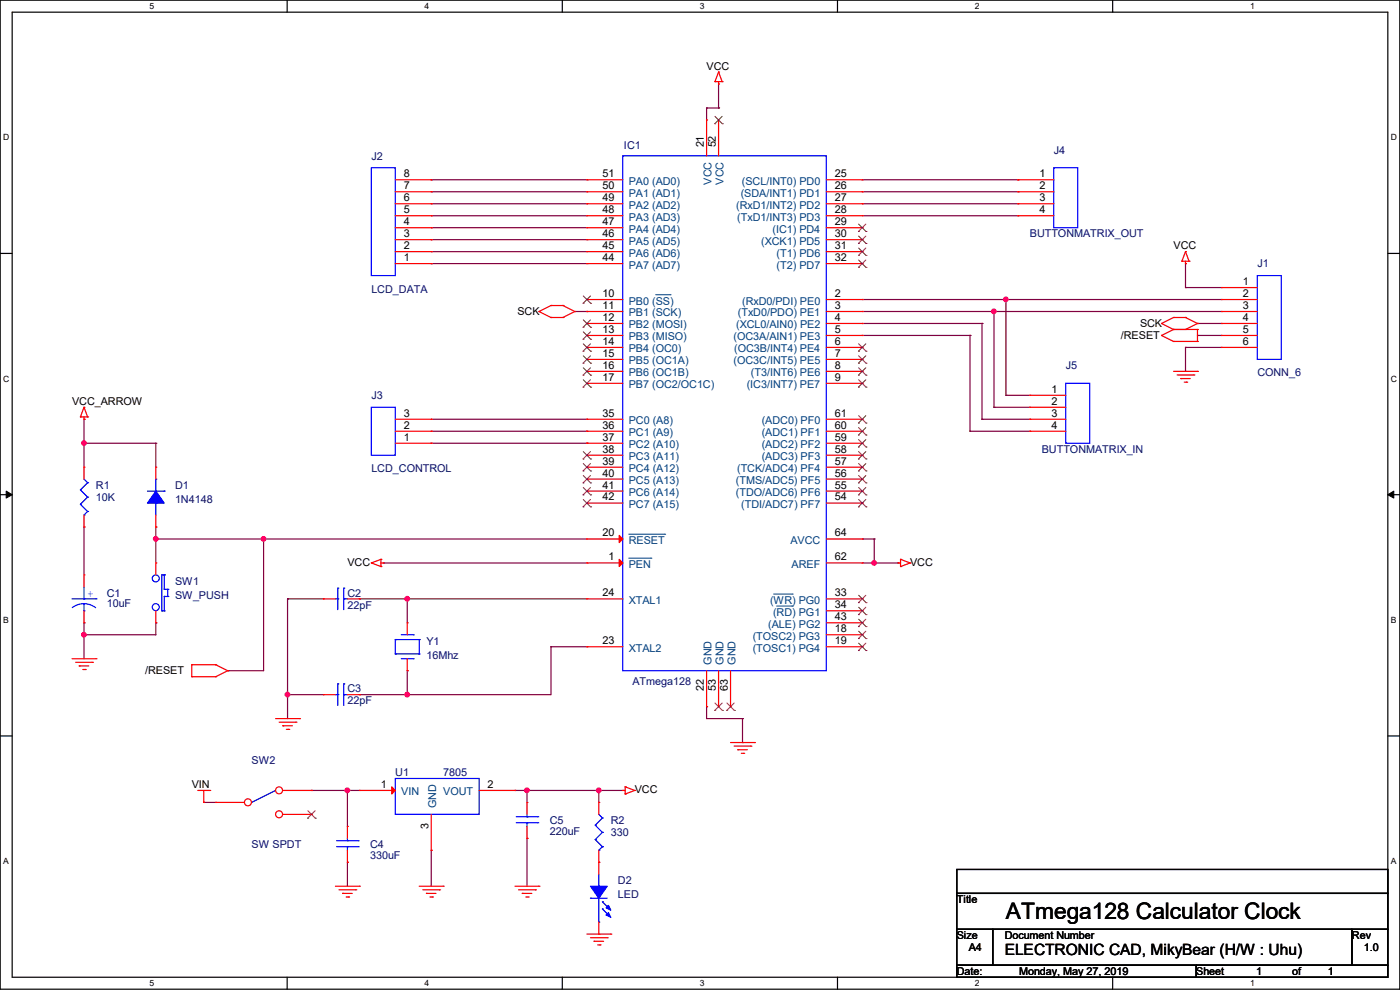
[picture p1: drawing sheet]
<svg xmlns="http://www.w3.org/2000/svg" width="297mm" height="210mm" viewBox="0 0 297 210" stroke-linecap="round" stroke-linejoin="round" font-family="sans-serif">
<path d="M0 0h297v209.8h-297zM2.6 2.6h291.8v204.7h-291.8z" fill="none" stroke="#000" stroke-width=".25"/>
<g fill="#fff">
<path d="M31.7 .3h1v2h-1z"/>
<path d="M31.7 207.6h1v1.9h-1z"/>
</g>
<path d="M60.9 0v2.6M60.9 207.3v2.5" fill="none" stroke="#000" stroke-width=".25"/>
<g fill="#fff">
<path d="M90.1 .3h1v2h-1z"/>
<path d="M90.1 207.6h1v1.9h-1z"/>
</g>
<path d="M119.3 0v2.6M119.3 207.3v2.5" fill="none" stroke="#000" stroke-width=".25"/>
<g fill="#fff">
<path d="M148.5 .3h.9v2h-.9z"/>
<path d="M148.5 207.6h.9v1.9h-.9z"/>
</g>
<path d="M177.7 0v2.6M177.7 207.3v2.5" fill="none" stroke="#000" stroke-width=".25"/>
<g fill="#fff">
<path d="M206.8 .3h1v2h-1z"/>
<path d="M206.8 207.6h1v1.9h-1z"/>
</g>
<path d="M236.1 0v2.6M236.1 207.3v2.5" fill="none" stroke="#000" stroke-width=".25"/>
<g fill="#fff">
<path d="M265.2 .3h1v2h-1z"/>
<path d="M265.2 207.6h1v1.9h-1z"/>
<path d="M.7 28.2h1.2v1.9h-1.2z"/>
<path d="M295.1 28.2h1.2v1.9h-1.2z"/>
<path d="M.7 79.3h1.2v2h-1.2z"/>
<path d="M295.1 79.3h1.2v2h-1.2z"/>
</g>
<path d="M0 53.8h2.6M294.4 53.8h2.6" fill="none" stroke="#000" stroke-width=".25"/>
<g fill="#fff">
<path d="M.7 130.5h1.2v2h-1.2z"/>
<path d="M295.1 130.5h1.1v2h-1.1z"/>
</g>
<path d="M0 104.9h2.6M294.4 104.9h2.6" fill="none" stroke="#000" stroke-width=".25"/>
<path d="M1.3 104.2l1.3 .7-1.3 .8zM294.4 104.9l1.3-.7v1.5z" fill="#000" stroke="#000" stroke-width=".21"/>
<g fill="#fff">
<path d="M.7 181.7h1.2v2h-1.2z"/>
<path d="M295.1 181.7h1.1v2h-1.1z"/>
</g>
<path d="M0 156.1h2.6M294.4 156.1h2.6M203 184.4h91.4v5.1h-91.4zM203 189.5h91.4v7.6h-91.4zM203 197.1h7.6v7.7h-7.6zM210.6 197.1h76.2v7.7h-76.2zM286.8 197.1h7.6v7.7h-7.6zM203 204.8h50.8v2.5h-50.8zM253.8 204.8h40.6v2.5h-40.6z" fill="none" stroke="#000" stroke-width=".25"/>
<g fill="none" stroke="#800040" stroke-width=".25">
<path d="M152.4 17.8v5.1M91.5 38.1h.1M91.5 38.1h33M149.9 22.9h.1M149.9 22.9v2.5M149.9 22.9h2.5M152.4 22.9h.1M182.9 38.1h33M215.9 38.1h.1M91.5 55.9h.1M91.5 53.4h.1M91.5 50.8h.1"/>
<path d="M91.5 48.3h.1M91.5 45.8h.1M91.5 43.2h.1M91.5 40.7h.1M91.5 55.9h33M91.5 53.4h33M91.5 50.8h33M91.5 48.3h33M91.5 45.8h33M91.5 43.2h33M91.5 40.7h33M182.9 45.8h33"/>
<path d="M182.9 43.2h33M182.9 40.7h33M215.9 40.7h.1M215.9 43.2h.1M215.9 45.8h.1M251.5 55.9h.1M251.5 55.9v5.1M122 66.1h2.5M124.5 66.1h.1M182.9 63.5h76.2M182.9 68.6h25.4M182.9 71.2h22.9"/>
<path d="M182.9 66.1h76.2M205.8 71.2h.1M205.8 71.2v20.3M208.3 68.6h.1M208.3 68.6v20.3M210.9 66.1h.1M210.9 66.1v20.3M213.4 63.5h.1M213.4 63.5v20.4M251.5 61h.1M251.5 73.7h.1M251.5 78.8h.1"/>
<path d="M251.5 61h7.6M251.5 73.7v5.1M251.5 73.7h7.6M254 68.6h.1M254 71.2h.1M254 68.6h5.1M254 71.2h5.1M17.8 94h.1M17.8 88.9h.1M17.8 94h15.3M17.8 88.9v10.2M33.1 94h.1"/>
<path d="M33.1 94v5.1M91.5 94h33M91.5 91.5h33M91.5 88.9h33M124.5 94h.1M124.5 91.5h.1M124.5 88.9h.1M205.8 91.5h.1M205.8 91.5h12.7M208.3 88.9h.1M208.3 88.9h10.2M210.9 86.4h.1"/>
<path d="M210.9 86.4h7.6M213.4 83.9h.1M213.4 83.9h5.1M17.8 111.8h.1M17.8 111.8v10.2M33.1 111.8h.1M33.1 114.3h.1M33.1 111.8v7.6M33.1 114.3h91.4M55.9 114.3h.1M55.9 114.3v28h-7.6M81.3 119.4h.1"/>
<path d="M81.3 119.4h43.2M182.9 114.3h.1M182.9 114.3h2.6M182.9 119.4h7.6M185.5 119.4h.1M185.5 114.3h.1M185.5 114.3v5.1M190.5 119.4h.1M17.8 134.7h.1M17.8 132.1h.1M17.8 132.1v7.6M33.1 132.1h.1"/>
<path d="M33.1 132.1v2.6h-15.3M61 127h.1M61 127h7.6M61 127v25.4M76.2 127h.1M76.2 127h48.3M86.4 127h.1M86.4 127v5.1M116.9 137.2h.1M116.9 137.2v10.2h-40.7M116.9 137.2h7.6M124.5 137.2h.1"/>
<path d="M48.3 142.3h.1M61 147.4h.1M61 147.4h7.6M76.2 147.4h.1M86.4 142.3h.1M86.4 147.4h.1M86.4 142.3v5.1M149.9 149.9h.1M149.9 149.9v2.5h7.6M157.5 152.4h.1M157.5 157.5h.1M157.5 152.4v5.1"/>
<path d="M43.2 170.2h.1M43.2 170.2h2.6M66.1 167.7h.1M66.1 167.7h10.1M73.7 167.7h.1M73.7 167.7v7.6M109.3 167.7h.1M109.3 167.7h22.8M111.8 167.7h.1M111.8 177.8h.1M111.8 167.7v2.5M111.8 177.8v10.2"/>
<path d="M127 167.7h.1M127 167.7v2.5M73.7 182.9h.1M73.7 182.9v5.1M91.5 180.4h.1M91.5 180.4v7.6"/>
</g>
<g fill="#f0f" stroke="#f0f" stroke-width=".25">
<circle cx="17.8" cy="134.6" r=".49"/>
<circle cx="33" cy="114.3" r=".49"/>
<circle cx="17.8" cy="94" r=".49"/>
<circle cx="55.9" cy="114.3" r=".49"/>
<circle cx="86.4" cy="127" r=".49"/>
<circle cx="86.4" cy="147.3" r=".49"/>
<circle cx="61" cy="147.3" r=".49"/>
<circle cx="73.7" cy="167.7" r=".49"/>
<circle cx="127" cy="167.7" r=".49"/>
<circle cx="111.8" cy="167.7" r=".49"/>
<circle cx="210.8" cy="66.1" r=".49"/>
<circle cx="213.4" cy="63.5" r=".49"/>
<circle cx="185.4" cy="119.4" r=".49"/>
</g>
<g fill="none" stroke="#f00" stroke-width=".25">
<path d="M151.7 17.3h.1M151.7 17.3h1.5M152.4 17.8h.1M152.4 15.3h.1M152.4 17.3v.5M152.4 15.3l-.7 2M152.4 15.3l.8 2M153.2 17.3h.1M83.9 38.1h7.6M91.5 38.1h.1M124.5 38.1h.1M124.5 38.1h7.6"/>
<path d="M149.9 25.4h.1M149.9 25.4v7.7M152.4 25.4h.1M152.4 25.4v7.7M175.3 38.1h7.6M182.9 38.1h.1M215.9 38.1h.1M215.9 38.1h7.7M83.9 55.9h7.6M83.9 53.4h7.6M83.9 50.8h7.6M83.9 48.3h7.6"/>
<path d="M83.9 45.8h7.6M83.9 43.2h7.6M83.9 40.7h7.6M91.5 55.9h.1M91.5 53.4h.1M91.5 50.8h.1M91.5 48.3h.1M91.5 45.8h.1M91.5 43.2h.1M91.5 40.7h.1M124.5 55.9h.1M124.5 53.4h.1"/>
<path d="M124.5 50.8h.1M124.5 48.3h.1M124.5 45.8h.1M124.5 43.2h.1M124.5 40.7h.1M124.5 55.9h7.6M124.5 53.4h7.6M124.5 50.8h7.6M124.5 48.3h7.6M124.5 45.8h7.6M124.5 43.2h7.6M124.5 40.7h7.6"/>
<path d="M175.3 55.9h7.6M175.3 53.4h7.6M175.3 50.8h7.6M175.3 48.3h7.6M175.3 45.8h7.6M175.3 43.2h7.6M175.3 40.7h7.6M182.9 40.7h.1M182.9 43.2h.1M182.9 45.8h.1M182.9 48.3h.1M182.9 50.8h.1"/>
<path d="M182.9 53.4h.1M182.9 55.9h.1M215.9 40.7h.1M215.9 43.2h.1M215.9 45.8h.1M215.9 45.8h7.7M215.9 43.2h7.7M215.9 40.7h7.7M250.7 55.4h.1M250.7 55.4h1.6M251.5 55.9h.1M251.5 53.4h.1"/>
<path d="M251.5 55.4v.5M251.5 53.4l-.8 2M251.5 53.4l.8 2M252.3 55.4h.1M114.3 66.1h.1M114.3 66.1l2.6 1.3M116.9 64.8h.1M116.9 67.4h.1M116.9 67.4h2.5M116.9 64.8l-2.6 1.3M116.9 64.8h2.5M119.4 64.8h.1"/>
<path d="M119.4 67.4h.1M119.4 64.8l2.6 1.3M122 66.1h.1M122 66.1l-2.6 1.3M124.5 63.5h.1M124.5 66.1h.1M124.5 68.6h.1M124.5 71.2h.1M124.5 73.7h.1M124.5 76.2h.1M124.5 78.8h.1M124.5 78.8h7.6"/>
<path d="M124.5 63.5h7.6M124.5 66.1h7.6M124.5 68.6h7.6M124.5 71.2h7.6M124.5 73.7h7.6M124.5 76.2h7.6M175.3 78.8h7.6M175.3 63.5h7.6M175.3 66.1h7.6M175.3 68.6h7.6M175.3 71.2h7.6M175.3 73.7h7.6"/>
<path d="M175.3 76.2h7.6M182.9 63.5h.1M182.9 66.1h.1M182.9 68.6h.1M182.9 71.2h.1M182.9 73.7h.1M182.9 76.2h.1M182.9 78.8h.1M246.4 68.6h.1M246.4 71.2h.1M246.4 68.6l2.6 1.3M246.4 71.2l2.6 1.2"/>
<path d="M249 67.4h.1M249 69.9h.1M249 72.4h.1M249 67.4l-2.6 1.2M249 67.4h2.5M249 69.9h5M249 69.9l-2.6 1.3M249 72.4h5M249 78.8h5M249.7 79.5h3.6M251.5 67.4h.1M251.5 69.9h.1"/>
<path d="M251.5 67.4l2.5 1.2M253.3 79.5h.1M254 68.6h.1M254 72.4h.1M254 69.9h.1M254 78.8h.1M254 68.6l-2.5 1.3M254 69.9v2.5M259.1 61h.1M259.1 63.5h.1M259.1 66.1h.1M259.1 68.6h.1"/>
<path d="M259.1 71.2h.1M259.1 73.7h.1M259.1 61h7.6M259.1 63.5h7.6M259.1 66.1h7.6M259.1 68.6h7.6M259.1 71.2h7.6M259.1 73.7h7.6M17.1 88.4h.1M17.1 88.4h1.5M17.8 88.9h.1M17.8 86.4h.1"/>
<path d="M17.8 99.1h.1M17.8 88.4v.5M17.8 99.1v2.5M17.8 86.4l-.7 2M17.8 86.4l.8 2M18.6 88.4h.1M33.1 99.1h.1M33.1 99.1v2.5M83.9 88.9h7.6M83.9 91.5h7.6M83.9 94h7.6M91.5 94h.1"/>
<path d="M91.5 91.5h.1M91.5 88.9h.1M124.5 81.3h.1M124.5 88.9h.1M124.5 91.5h.1M124.5 94h.1M124.5 96.6h.1M124.5 99.1h.1M124.5 88.9h7.6M124.5 91.5h7.6M124.5 94h7.6M124.5 81.3h7.6"/>
<path d="M124.5 96.6h7.6M124.5 99.1h7.6M175.3 88.9h7.6M175.3 91.5h7.6M175.3 94h7.6M175.3 81.3h7.6M175.3 96.6h7.6M175.3 99.1h7.6M182.9 81.3h.1M182.9 99.1h.1M182.9 96.6h.1M182.9 94h.1"/>
<path d="M182.9 91.5h.1M182.9 88.9h.1M218.5 83.9h.1M218.5 86.4h.1M218.5 88.9h.1M218.5 91.5h.1M218.5 83.9h7.6M218.5 86.4h7.6M218.5 88.9h7.6M218.5 91.5h7.6M250.5 80.3h.1M250.5 80.3h2"/>
<path d="M251.2 81.1h.6M251.8 81.1h.1M17.8 111.8h.1M17.8 109.3v2.5M33.1 111.8h.1M33.1 109.3v2.5M78.8 119.4h.1M78.8 119.4l2 .8M80.8 118.7h.1M80.8 118.7v1.5M80.8 119.4h.5M80.8 118.7l-2 .7"/>
<path d="M81.3 119.4h.1M124.5 101.6h.1M124.5 104.2h.1M124.5 106.7h.1M124.5 114.3h.1M124.5 119.4h.1M124.5 119.4h7.6M124.5 101.6h7.6M124.5 104.2h7.6M124.5 106.7h7.6M124.5 114.3h7.6M175.3 119.4h7.6"/>
<path d="M175.3 101.6h7.6M175.3 104.2h7.6M175.3 106.7h7.6M175.3 114.3h7.6M182.9 106.7h.1M182.9 104.2h.1M182.9 101.6h.1M182.9 114.3h.1M182.9 119.4h.1M190.5 119.4h.1M190.5 119.4h.6M191.1 118.7h.1"/>
<path d="M191.1 118.7v1.5M191.1 118.7l2 .7M193.1 119.4h.1M193.1 119.4l-2 .8M15.3 139.7h5.1M17.8 122h.1M17.8 132.1h.1M17.8 122v2.5M17.8 129.6v2.5M20.4 139.7h.1M80.8 120.2h.1M86.4 132.1h.1"/>
<path d="M86.4 132.1v2.6M86.4 139.7v2.6M124.5 127h.1M124.5 137.2h.1M124.5 127h7.6M124.5 137.2h7.6M175.3 127h7.6M175.3 129.6h7.6M175.3 132.1h7.6M175.3 134.7h7.6M175.3 137.2h7.6M182.9 127h.1"/>
<path d="M182.9 129.6h.1M182.9 132.1h.1M182.9 134.7h.1M182.9 137.2h.1M191.1 120.2h.1M16 140.5h3.6M16.8 141.3h.1M16.8 141.3h2M17.6 142h.5M18.1 142h.1M19.6 140.5h.1M40.7 143.6h.1"/>
<path d="M40.7 141h.1M40.7 141h5.1M40.7 143.6h5.1M40.7 141v2.6M45.8 141h.1M45.8 143.6h.1M45.8 141l2.5 1.3M48.3 142.3h.1M48.3 142.3l-2.5 1.3M58.5 152.4h5M59.2 153.2h3.6M60 154h.1"/>
<path d="M60 154h2M60.7 154.7h.6M61.3 154.7h.1M62.8 153.2h.1M63.5 152.4h.1M68.6 147.4h.1M68.6 147.4h2.6M73.7 147.4h2.5M76.2 147.4h.1M86.4 142.3h.1M149.9 149.9h.1M149.9 142.3v7.6"/>
<path d="M152.4 149.9h.1M152.4 142.3v7.6M155 149.9h.1M155 157.5h5.1M155 142.3v7.6M155.7 158.3h3.6M156.5 159h.1M156.5 159h2M157.3 159.8h.5M157.8 159.8h.1M159.3 158.3h.1M160.1 157.5h.1"/>
<path d="M42 167.7h2.5M43.2 170.2h.1M43.2 167.7v2.5M44.5 167.7h.1M76.2 167.7h.1M76.2 167.7h7.7M91.5 172.8v7.6M101.6 167.7h7.7M109.3 167.7h.1M127 170.2h.1M127 170.2v2.6M132.1 167.7h.1"/>
<path d="M132.1 167.7h.5M132.6 166.9h.1M132.6 168.4h.1M132.6 166.9v1.5M132.6 166.9l2.1 .8M134.7 167.7h.1M134.7 167.7l-2.1 .7M71.2 188h5M71.9 188.8h3.6M72.7 189.5h.1M72.7 189.5h2M73.4 190.3h.6"/>
<path d="M74 190.3h.1M75.5 188.8h.1M76.2 188h.1M88.9 188h5.1M89.7 188.8h3.6M90.5 189.5h.1M90.5 189.5h2M91.2 190.3h.5M91.5 180.4h.1M91.7 190.3h.1M93.3 188.8h.1M94 188h.1"/>
<path d="M109.3 188h5M110 188.8h3.6M110.8 189.5h.1M110.8 189.5h2M111.5 190.3h.6M112.1 190.3h.1M113.6 188.8h.1M114.3 188h.1M124.5 198.2h5.1M125.3 198.9h3.5M126 199.7h.1M126 199.7h2.1"/>
<path d="M127 182.9h.1M127 198.2h.1M127 180.4v5.1M127 195.6v2.6M128.8 198.9h.1M129.6 198.2h.1M126.8 200.4h.5M127.3 200.4h.1"/>
</g>
<g fill="none" stroke="#00f" stroke-width=".25">
<path d="M78.8 35.6h5.1v22.9h-5.1zM132.1 33.1h43.2v109.2h-43.2zM223.6 35.6h5v12.7h-5zM266.7 58.5h5.1v17.7h-5.1zM78.8 86.4h5.1v10.2h-5.1zM226.1 81.3h5.1v12.7h-5.1zM17.1 103.9h.1M17.1 107h.1M17.1 103.9l1.5 1.6M17.1 107l1.5 1.5M17.8 109.3h.1M17.8 101.6l.8 .8"/>
<path d="M18.6 102.4h.1M18.6 105.5h.1M18.6 108.5h.1M18.6 102.4l-1.5 1.5M18.6 105.5l-1.5 1.5M18.6 108.5l-.8 .8M31.3 104.2h3.5M33.1 106.7h.1M33.1 101.6h.1M33.1 101.6v2.6M33.1 106.7v2.6M34.8 104.2h.1"/>
<path d="M15.3 127h5.1M17.8 129.6h.1M17.8 127h.1M17.8 128.1l1.6 .3 .9 .5M17.8 128.1l-1 .1-1.5 .7M17.8 124.5v2.5M17.8 128.1v1.5M20.4 127h.1M83.9 135.7h.1M83.9 138.7h.1M83.9 138.7h5M83.9 135.7h5"/>
<path d="M83.9 135.7v3M85.1 139.7h2.6M85.1 134.7h2.6M87.7 139.7h.1M87.7 134.7h.1M88.9 138.7h.1M88.9 135.7h.1M88.9 135.7v3M71.2 147.4h.5M71.7 147.4h.1M71.7 145.1h.1M71.7 145.1v4.5"/>
<path d="M72.9 145.1h.1M72.9 147.4h.1M72.9 147.4h.8M72.9 145.1v4.5M58.5 167.7h.1M58.5 167.7l-5.1 2.5M83.9 165.1h17.7v7.7h-17.7zM126.3 175h.1M126.3 178.1h.1M126.3 175l1.5 1.6M126.3 178.1l1.5 1.5M127 172.8l.8 .7"/>
<path d="M127.8 173.5h.1M127.8 176.6h.1M127.8 179.6h.1M127.8 173.5l-1.5 1.5M127.8 176.6l-1.5 1.5M127.8 179.6l-.8 .8M125.3 190.5h.1M125.3 190.5h3.5M127 180.4h.1M127 188h.1M127 195.6h.1M127 185.5v2.5"/>
<path d="M127 190.5v5.1M127.8 191.3h.1M127.8 192.8h.1M127.8 191.3l1.5 1.5M127.8 192.8l1.5 1.6"/>
</g>
<g fill="#f00" stroke="#f00" stroke-width=".25">
<path d="M83.1 166.9l.8 .8-.8 .7z"/>
<path d="M131.4 113.6l.7 .7-.7 .8z"/>
<path d="M131.4 118.7l.7 .7-.7 .8z"/>
</g>
<g fill="#00f" stroke="#00f" stroke-width=".25">
<path d="M33.1 104.2l1.7 2.5h-3.5z" fill-rule="evenodd"/>
<path d="M125.3 188h3.5l-1.8 2.5z" fill-rule="evenodd"/>
<path d="M129.1 193.6l.5 1-1-.5z" fill-rule="evenodd"/>
<path d="M129.1 192.1l.5 1-1-.5z" fill-rule="evenodd"/>
</g>
<g fill="none" stroke="#804000" stroke-width=".21">
<path d="M151.6 26.2h.1M151.7 24.7l1.5 1.5M153.2 24.7l-1.6 1.5M153.2 26.2h.1M182.1 49.1h.1M182.1 51.6h.1M182.1 54.2h.1M182.1 56.7h.1M182.2 47.5l1.5 1.6M182.2 50.1l1.5 1.5M182.2 52.6l1.5 1.6M182.2 55.2l1.5 1.5"/>
<path d="M183.7 47.5l-1.6 1.6M183.7 50.1l-1.6 1.5M183.7 52.6l-1.6 1.6M183.7 55.2l-1.6 1.5M183.7 49.1h.1M183.7 51.6h.1M183.7 54.2h.1M183.7 56.7h.1M123.7 64.3h.1M123.7 69.4h.1M123.7 72h.1M123.7 74.5h.1"/>
<path d="M123.7 77h.1M123.7 79.6h.1M123.7 62.8l1.6 1.5M123.7 67.9l1.6 1.5M123.7 70.4l1.6 1.6M123.7 72.9l1.6 1.6M123.7 75.5l1.6 1.5M123.7 78l1.6 1.6M125.3 62.8l-1.6 1.5M125.3 67.9l-1.6 1.5M125.3 70.4l-1.6 1.6M125.3 72.9l-1.6 1.6"/>
<path d="M125.3 75.5l-1.6 1.5M125.3 78l-1.6 1.6M125.3 64.3h.1M125.3 69.4h.1M125.3 72h.1M125.3 74.5h.1M125.3 77h.1M125.3 79.6h.1M182.1 74.5h.1M182.1 77h.1M182.1 79.6h.1M182.2 72.9l1.5 1.6"/>
<path d="M182.2 75.5l1.5 1.5M182.2 78l1.5 1.6M183.7 72.9l-1.6 1.6M183.7 75.5l-1.6 1.5M183.7 78l-1.6 1.6M183.7 74.5h.1M183.7 77h.1M183.7 79.6h.1M123.7 82.1h.1M123.7 97.4h.1M123.7 99.9h.1M123.7 80.6l1.6 1.5"/>
<path d="M123.7 95.8l1.6 1.6M123.7 98.3l1.6 1.6M125.3 80.6l-1.6 1.5M125.3 95.8l-1.6 1.6M125.3 98.3l-1.6 1.6M125.3 82.1h.1M125.3 97.4h.1M125.3 99.9h.1M182.1 82.1h.1M182.1 99.9h.1M182.1 97.4h.1M182.1 94.8h.1"/>
<path d="M182.1 92.3h.1M182.1 89.7h.1M182.2 80.6l1.5 1.5M182.2 98.3l1.5 1.6M182.2 95.8l1.5 1.6M182.2 93.3l1.5 1.5M182.2 90.7l1.5 1.6M182.2 88.2l1.5 1.5M183.7 80.6l-1.6 1.5M183.7 98.3l-1.6 1.6M183.7 95.8l-1.6 1.6M183.7 93.3l-1.6 1.5"/>
<path d="M183.7 90.7l-1.6 1.6M183.7 88.2l-1.6 1.5M183.7 82.1h.1M183.7 99.9h.1M183.7 97.4h.1M183.7 94.8h.1M183.7 92.3h.1M183.7 89.7h.1M123.7 102.4h.1M123.7 105h.1M123.7 107.5h.1M123.7 100.9l1.6 1.5"/>
<path d="M123.7 103.4l1.6 1.6M123.7 106l1.6 1.5M125.3 100.9l-1.6 1.5M125.3 103.4l-1.6 1.6M125.3 106l-1.6 1.5M125.3 102.4h.1M125.3 105h.1M125.3 107.5h.1M182.1 107.5h.1M182.1 105h.1M182.1 102.4h.1M182.2 106l1.5 1.5"/>
<path d="M182.2 103.4l1.5 1.6M182.2 100.9l1.5 1.5M183.7 106l-1.6 1.5M183.7 103.4l-1.6 1.6M183.7 100.9l-1.6 1.5M183.7 107.5h.1M183.7 105h.1M183.7 102.4h.1M182.1 127.8h.1M182.1 130.4h.1M182.1 132.9h.1M182.1 135.5h.1"/>
<path d="M182.1 138h.1M182.2 126.3l1.5 1.5M182.2 128.8l1.5 1.6M182.2 131.4l1.5 1.5M182.2 133.9l1.5 1.6M182.2 136.4l1.5 1.6M183.7 126.3l-1.6 1.5M183.7 128.8l-1.6 1.6M183.7 131.4l-1.6 1.5M183.7 133.9l-1.6 1.6M183.7 136.4l-1.6 1.6M183.7 127.8h.1"/>
<path d="M183.7 130.4h.1M183.7 132.9h.1M183.7 135.5h.1M183.7 138h.1M151.6 150.7h.1M151.7 149.1l1.5 1.6M153.2 149.1l-1.6 1.6M153.2 150.7h.1M154.2 150.7h.1M154.2 149.1l1.6 1.6M155.7 149.1l-1.5 1.6M155.8 150.7h.1"/>
</g>
<path d="M139.1 62.5h3.1M142.2 62.5h.1M133.4 113.3h7.6M133.4 118.4h4.7M138.1 118.4h.1M141 113.3h.1M164.1 126h4M164.8 128.6h3.3M168.1 126h.1M168.1 128.6h.1" fill="none" stroke="#004080" stroke-width=".21"/>
<circle cx="52.6" cy="170.2" r=".74" fill="#fff" stroke="#f00" stroke-width=".25"/>
<path d="M45.8 170.2h.1M45.8 170.2h6.1" fill="none" stroke="#f00" stroke-width=".25"/>
<circle cx="59.2" cy="167.7" r=".74" fill="#fff" stroke="#f00" stroke-width=".25"/>
<path d="M60 167.7h6.1M66.1 167.7h.1" fill="none" stroke="#f00" stroke-width=".25"/>
<circle cx="59.2" cy="172.7" r=".74" fill="#fff" stroke="#f00" stroke-width=".25"/>
<g fill="none" stroke="#f00" stroke-width=".25">
<path d="M33.1 119.4h.1M33.1 119.4v2.6M33.1 132.1h.1M33.1 129.6v2.5M68.6 127h.1M68.6 127h2.6M73.7 127h2.5M76.2 127h.1M60 172.8h6.1M66.1 172.8h.1M73.7 175.3h.1M73.7 175.3v2.5"/>
<path d="M111.8 170.2h.1M111.8 177.8h.1M111.8 170.2v2.6M111.8 175.3v2.5M73.7 182.9h.1M73.7 180.4v2.5"/>
</g>
<path d="M65.3 173.6h.1M65.3 172l1.6 1.6M66.8 172l-1.5 1.6M66.9 173.6h.1" fill="none" stroke="#804000" stroke-width=".21"/>
<g fill="none" stroke="#00f" stroke-width=".25">
<path d="M34.3 129.6h.1M34.3 129.6h.5M34.8 129.6h.1M34.8 126.5h.1M34.8 125h.1M34.8 122h.1M34.8 122h-.5v7.6M34.8 122v3M34.8 126.5v3.1M34.8 126.5h.8M34.8 125h.8M35.6 126.5h.1"/>
<path d="M35.6 125h.1M35.6 125v1.5M71.2 127h.5M71.7 127h.1M71.7 124.8h.1M71.7 124.8v4.5M72.9 124.8h.1M72.9 127h.1M72.9 127h.8M72.9 124.8v4.5M71.4 179.6h4.6M71.4 178.4h4.6"/>
<path d="M73.7 178.4h.1M73.7 179.6h.1M73.7 177.8v.6M73.7 179.6v.8M76 179.6h.1M76 178.4h.1M109.5 174.5h4.6M109.5 173.3h4.6M111.8 173.3h.1M111.8 174.5h.1M111.8 172.8v.5M111.8 174.5v.8"/>
<path d="M114.1 174.5h.1M114.1 173.3h.1"/>
<circle cx="33" cy="128.8" r=".74"/>
<circle cx="33" cy="122.7" r=".74"/>
</g>
<g fill="#f0f" stroke="#f0f" stroke-width=".25">
<circle cx="17.8" cy="134.6" r=".49"/>
<circle cx="33" cy="114.3" r=".49"/>
<circle cx="17.8" cy="94" r=".49"/>
<circle cx="55.9" cy="114.3" r=".49"/>
<circle cx="86.4" cy="127" r=".49"/>
<circle cx="86.4" cy="147.3" r=".49"/>
<circle cx="61" cy="147.3" r=".49"/>
<circle cx="73.7" cy="167.7" r=".49"/>
<circle cx="127" cy="167.7" r=".49"/>
<circle cx="111.8" cy="167.7" r=".49"/>
<circle cx="210.8" cy="66.1" r=".49"/>
<circle cx="213.4" cy="63.5" r=".49"/>
<circle cx="185.4" cy="119.4" r=".49"/>
</g>
<text font-size="4.8" x="213.4" y="194.9">ATmega128 Calculator Clock</text>
<text font-size="3.3" x="213.1" y="202.6">ELECTRONIC CAD, MikyBear (H/W : Uhu)</text>
<g font-size="2.3">
<text x="149.9" y="14.8">VCC</text>
<text x="149.4" y="31.3" transform="rotate(-90 149.4 31.3)">21</text>
<text x="151.9" y="31.3" transform="rotate(-90 151.9 31.3)">52</text>
<text x="85.6" y="40.1">7</text>
<text x="85.6" y="37.6">8</text>
<text x="127.8" y="40.1">50</text>
<text x="127.8" y="37.6">51</text>
<text x="177.1" y="37.6">25</text>
<text x="177.1" y="40.1">26</text>
<text x="220.5" y="37.6">1</text>
<text x="220.5" y="40.1">2</text>
<text x="85.6" y="47.8">4</text>
<text x="85.6" y="45.2">5</text>
<text x="85.6" y="42.7">6</text>
<text x="127.8" y="47.8">47</text>
<text x="127.8" y="45.2">48</text>
<text x="127.8" y="42.7">49</text>
<text x="177.1" y="42.7">27</text>
<text x="177.1" y="45.2">28</text>
<text x="177.1" y="47.8">29</text>
<text x="220.5" y="42.7">3</text>
<text x="220.5" y="45.2">4</text>
<text x="85.6" y="52.8">2</text>
<text x="85.6" y="50.3">3</text>
<text x="127.8" y="52.8">45</text>
<text x="127.8" y="50.3">46</text>
<text x="177.1" y="50.3">30</text>
<text x="177.1" y="52.8">31</text>
<text x="249" y="52.9">VCC</text>
<text x="85.6" y="55.4">1</text>
<text x="127.8" y="55.4">44</text>
<text x="177.1" y="55.4">32</text>
<text x="127.8" y="63">10</text>
<text x="127.8" y="65.5">11</text>
<text x="177.1" y="63">2</text>
<text x="177.1" y="65.5">3</text>
<text x="263.7" y="60.5">1</text>
<text x="263.7" y="63">2</text>
<text x="263.7" y="65.5">3</text>
<text x="109.8" y="66.9">SCK</text>
<text x="127.8" y="68.1">12</text>
<text x="127.8" y="70.6">13</text>
<text x="177.1" y="68.1">4</text>
<text x="177.1" y="70.6">5</text>
<text x="237.8" y="72">/RESET</text>
<text x="241.9" y="69.4">SCK</text>
<text x="263.7" y="68.1">4</text>
<text x="263.7" y="70.6">5</text>
<text x="127.8" y="73.2">14</text>
<text x="127.8" y="75.7">15</text>
<text x="177.1" y="73.2">6</text>
<text x="177.1" y="75.7">7</text>
<text x="263.7" y="73.2">6</text>
<text x="127.8" y="78.2">16</text>
<text x="127.8" y="80.8">17</text>
<text x="177.1" y="78.2">8</text>
<text x="177.1" y="80.8">9</text>
<text x="223.1" y="83.3">1</text>
<text x="15.3" y="85.9">VCC_ARROW</text>
<text x="85.6" y="88.4">3</text>
<text x="127.8" y="88.4">35</text>
<text x="177.1" y="88.4">61</text>
<text x="223.1" y="85.9">2</text>
<text x="223.1" y="88.4">3</text>
<text x="85.6" y="93.5">1</text>
<text x="85.6" y="90.9">2</text>
<text x="127.8" y="90.9">36</text>
<text x="127.8" y="93.5">37</text>
<text x="177.1" y="93.5">59</text>
<text x="177.1" y="90.9">60</text>
<text x="223.1" y="90.9">4</text>
<text x="127.8" y="96">38</text>
<text x="127.8" y="98.6">39</text>
<text x="127.8" y="101.1">40</text>
<text x="177.1" y="101.1">56</text>
<text x="177.1" y="98.6">57</text>
<text x="177.1" y="96">58</text>
<text x="127.8" y="103.6">41</text>
<text x="127.8" y="106.2">42</text>
<text x="177.1" y="106.2">54</text>
<text x="177.1" y="103.6">55</text>
<text x="127.8" y="113.8">20</text>
<text x="177.1" y="113.8">64</text>
<text x="73.7" y="120">VCC</text>
<text x="129.1" y="118.9">1</text>
<text x="177.1" y="118.9">62</text>
<text x="193.1" y="120">VCC</text>
<text x="127.8" y="126.5">24</text>
<text x="177.1" y="126.5">33</text>
<text x="177.1" y="129">34</text>
<text x="177.1" y="131.6">43</text>
<text x="127.8" y="136.7">23</text>
<text x="177.1" y="134.1">18</text>
<text x="177.1" y="136.7">19</text>
<text x="30.8" y="143.1">/RESET</text>
<text x="149.4" y="146.6" transform="rotate(-90 149.4 146.6)">22</text>
<text x="151.9" y="146.6" transform="rotate(-90 151.9 146.6)">53</text>
<text x="154.4" y="146.6" transform="rotate(-90 154.4 146.6)">63</text>
<text x="40.7" y="167.2">VIN</text>
<text x="80.8" y="167.1">1</text>
<text x="103.4" y="167.1">2</text>
<text x="134.7" y="168.2">VCC</text>
<text x="90.9" y="175.8" transform="rotate(-90 90.9 175.8)">3</text>
<text x="203" y="191.6">Title</text>
<text x="203" y="199.2">Size</text>
<text x="205.5" y="201.8">A4</text>
<text x="213.1" y="199.2">Document Number</text>
<text x="286.8" y="199.2">Rev</text>
<text x="289.4" y="201.8">1.0</text>
<text x="203" y="206.8">Date:</text>
<text x="216.2" y="206.8">Monday, May 27, 2019</text>
<text x="253.8" y="206.8">Sheet</text>
<text x="266.5" y="206.8">1</text>
<text x="274.1" y="206.8">of</text>
<text x="281.7" y="206.8">1</text>
</g>
<g font-size="2.3" fill="#000080">
<text x="78.8" y="33.9">J2</text>
<text x="132.4" y="31.6">IC1</text>
<text x="223.6" y="32.6">J4</text>
<text x="218.5" y="50.4">BUTTONMATRIX_OUT</text>
<text x="266.7" y="56.7">J1</text>
<text x="78.8" y="62.1">LCD_DATA</text>
<text x="226.1" y="78.3">J5</text>
<text x="266.7" y="79.8">CONN_6</text>
<text x="78.8" y="84.7">J3</text>
<text x="78.8" y="100.2">LCD_CONTROL</text>
<text x="221" y="96.1">BUTTONMATRIX_IN</text>
<text x="20.4" y="103.7">R1</text>
<text x="20.4" y="106.3">10K</text>
<text x="37.1" y="103.7">D1</text>
<text x="37.1" y="106.8">1N4148</text>
<text x="37.1" y="124">SW1</text>
<text x="22.6" y="126.6">C1</text>
<text x="22.6" y="128.9">10uF</text>
<text x="37.1" y="127.1">SW_PUSH</text>
<text x="73.7" y="126.6">C2</text>
<text x="73.7" y="129.1">22pF</text>
<text x="90.5" y="136.7">Y1</text>
<text x="90.5" y="139.8">16Mhz</text>
<text x="73.7" y="146.9">C3</text>
<text x="73.7" y="149.4">22pF</text>
<text x="134.2" y="145.4">ATmega128</text>
<text x="53.4" y="162.1">SW2</text>
<text x="83.9" y="164.7">U1</text>
<text x="94" y="164.7">7805</text>
<text x="53.4" y="179.9">SW SPDT</text>
<text x="78.5" y="179.9">C4</text>
<text x="116.6" y="174.8">C5</text>
<text x="116.6" y="177.1">220uF</text>
<text x="129.6" y="174.8">R2</text>
<text x="129.6" y="177.4">330</text>
<text x="78.5" y="182.2">330uF</text>
<text x="131.1" y="187.5">D2</text>
<text x="131.1" y="190.6">LED</text>
</g>
<g font-size="2.3" fill="#004080">
<text x="133.4" y="41.7">PA1 (AD1)</text>
<text x="133.4" y="39.2">PA0 (AD0)</text>
<text x="151" y="39.2" transform="rotate(-90 151 39.2)">VCC</text>
<text x="153.5" y="39.2" transform="rotate(-90 153.5 39.2)">VCC</text>
<text x="157.1" y="41.7">(SDA/INT1) PD1</text>
<text x="157.4" y="39.2">(SCL/INT0) PD0</text>
<text x="133.4" y="46.8">PA3 (AD3)</text>
<text x="133.4" y="44.3">PA2 (AD2)</text>
<text x="156.2" y="44.3">(RxD1/INT2) PD2</text>
<text x="156.4" y="46.8">(TxD1/INT3) PD3</text>
<text x="133.4" y="51.9">PA5 (AD5)</text>
<text x="133.4" y="49.4">PA4 (AD4)</text>
<text x="161.5" y="51.9">(XCK1) PD5</text>
<text x="163.9" y="49.4">(IC1) PD4</text>
<text x="133.4" y="57">PA7 (AD7)</text>
<text x="133.4" y="54.4">PA6 (AD6)</text>
<text x="164.8" y="54.4">(T1) PD6</text>
<text x="164.8" y="57">(T2) PD7</text>
<text x="133.4" y="64.6">PB0 (SS)</text>
<text x="157.4" y="64.6">(RxD0/PDI) PE0</text>
<text x="133.4" y="67.1">PB1 (SCK)</text>
<text x="133.4" y="69.7">PB2 (MOSI)</text>
<text x="156.2" y="69.7">(XCL0/AIN0) PE2</text>
<text x="156.6" y="67.1">(TxD0/PDO) PE1</text>
<text x="133.4" y="72.2">PB3 (MISO)</text>
<text x="133.4" y="74.8">PB4 (OC0)</text>
<text x="133.4" y="77.3">PB5 (OC1A)</text>
<text x="155.6" y="72.2">(OC3A/AIN1) PE3</text>
<text x="155.6" y="77.3">(OC3C/INT5) PE5</text>
<text x="155.7" y="74.8">(OC3B/INT4) PE4</text>
<text x="133.4" y="79.8">PB6 (OC1B)</text>
<text x="133.4" y="82.4">PB7 (OC2/OC1C)</text>
<text x="158.4" y="82.4">(IC3/INT7) PE7</text>
<text x="159.3" y="79.8">(T3/INT6) PE6</text>
<text x="133.4" y="90">PC0 (A8)</text>
<text x="133.4" y="92.5">PC1 (A9)</text>
<text x="133.4" y="95.1">PC2 (A10)</text>
<text x="161.6" y="95.1">(ADC2) PF2</text>
<text x="161.6" y="92.5">(ADC1) PF1</text>
<text x="161.6" y="90">(ADC0) PF0</text>
<text x="133.4" y="97.6">PC3 (A11)</text>
<text x="133.4" y="100.2">PC4 (A12)</text>
<text x="156.4" y="100.2">(TCK/ADC4) PF4</text>
<text x="161.6" y="97.6">(ADC3) PF3</text>
<text x="133.4" y="102.7">PC5 (A13)</text>
<text x="133.4" y="105.2">PC6 (A14)</text>
<text x="133.4" y="107.8">PC7 (A15)</text>
<text x="156.1" y="105.2">(TDO/ADC6) PF6</text>
<text x="156.1" y="102.7">(TMS/ADC5) PF5</text>
<text x="157.3" y="107.8">(TDI/ADC7) PF7</text>
<text x="133.4" y="115.4">RESET</text>
<text x="167.7" y="115.4">AVCC</text>
<text x="133.4" y="120.5">PEN</text>
<text x="167.9" y="120.5">AREF</text>
<text x="133.4" y="128.1">XTAL1</text>
<text x="163.4" y="128.1">(WR) PG0</text>
<text x="164" y="130.6">(RD) PG1</text>
<text x="159.7" y="135.7">(TOSC2) PG3</text>
<text x="163" y="133.2">(ALE) PG2</text>
<text x="133.4" y="138.3">XTAL2</text>
<text x="151" y="141" transform="rotate(-90 151 141)">GND</text>
<text x="153.5" y="141" transform="rotate(-90 153.5 141)">GND</text>
<text x="156" y="141" transform="rotate(-90 156 141)">GND</text>
<text x="159.7" y="138.3">(TOSC1) PG4</text>
<text x="85.1" y="168.7">VIN</text>
<text x="92.5" y="171.5" transform="rotate(-90 92.5 171.5)">GND</text>
<text x="94" y="168.7">VOUT</text>
</g>
<text font-size="2.3" fill="#00f" x="18.6" y="126.6">+</text>
<g font-size="1.8">
<text x="31.7" y="1.9">5</text>
<text x="90.1" y="1.9">4</text>
<text x="148.5" y="1.9">3</text>
<text x="206.8" y="1.9">2</text>
<text x="265.2" y="1.9">1</text>
<text x=".7" y="29.8">D</text>
<text x="295.1" y="29.8">D</text>
<text x=".7" y="80.9">C</text>
<text x="295.1" y="80.9">C</text>
<text x=".7" y="132.1">B</text>
<text x="295.1" y="132.1">B</text>
<text x=".7" y="183.3">A</text>
<text x="295.1" y="183.3">A</text>
<text x="31.7" y="209.2">5</text>
<text x="90.1" y="209.2">4</text>
<text x="148.5" y="209.2">3</text>
<text x="206.8" y="209.2">2</text>
<text x="265.2" y="209.2">1</text>
</g>
</svg>
